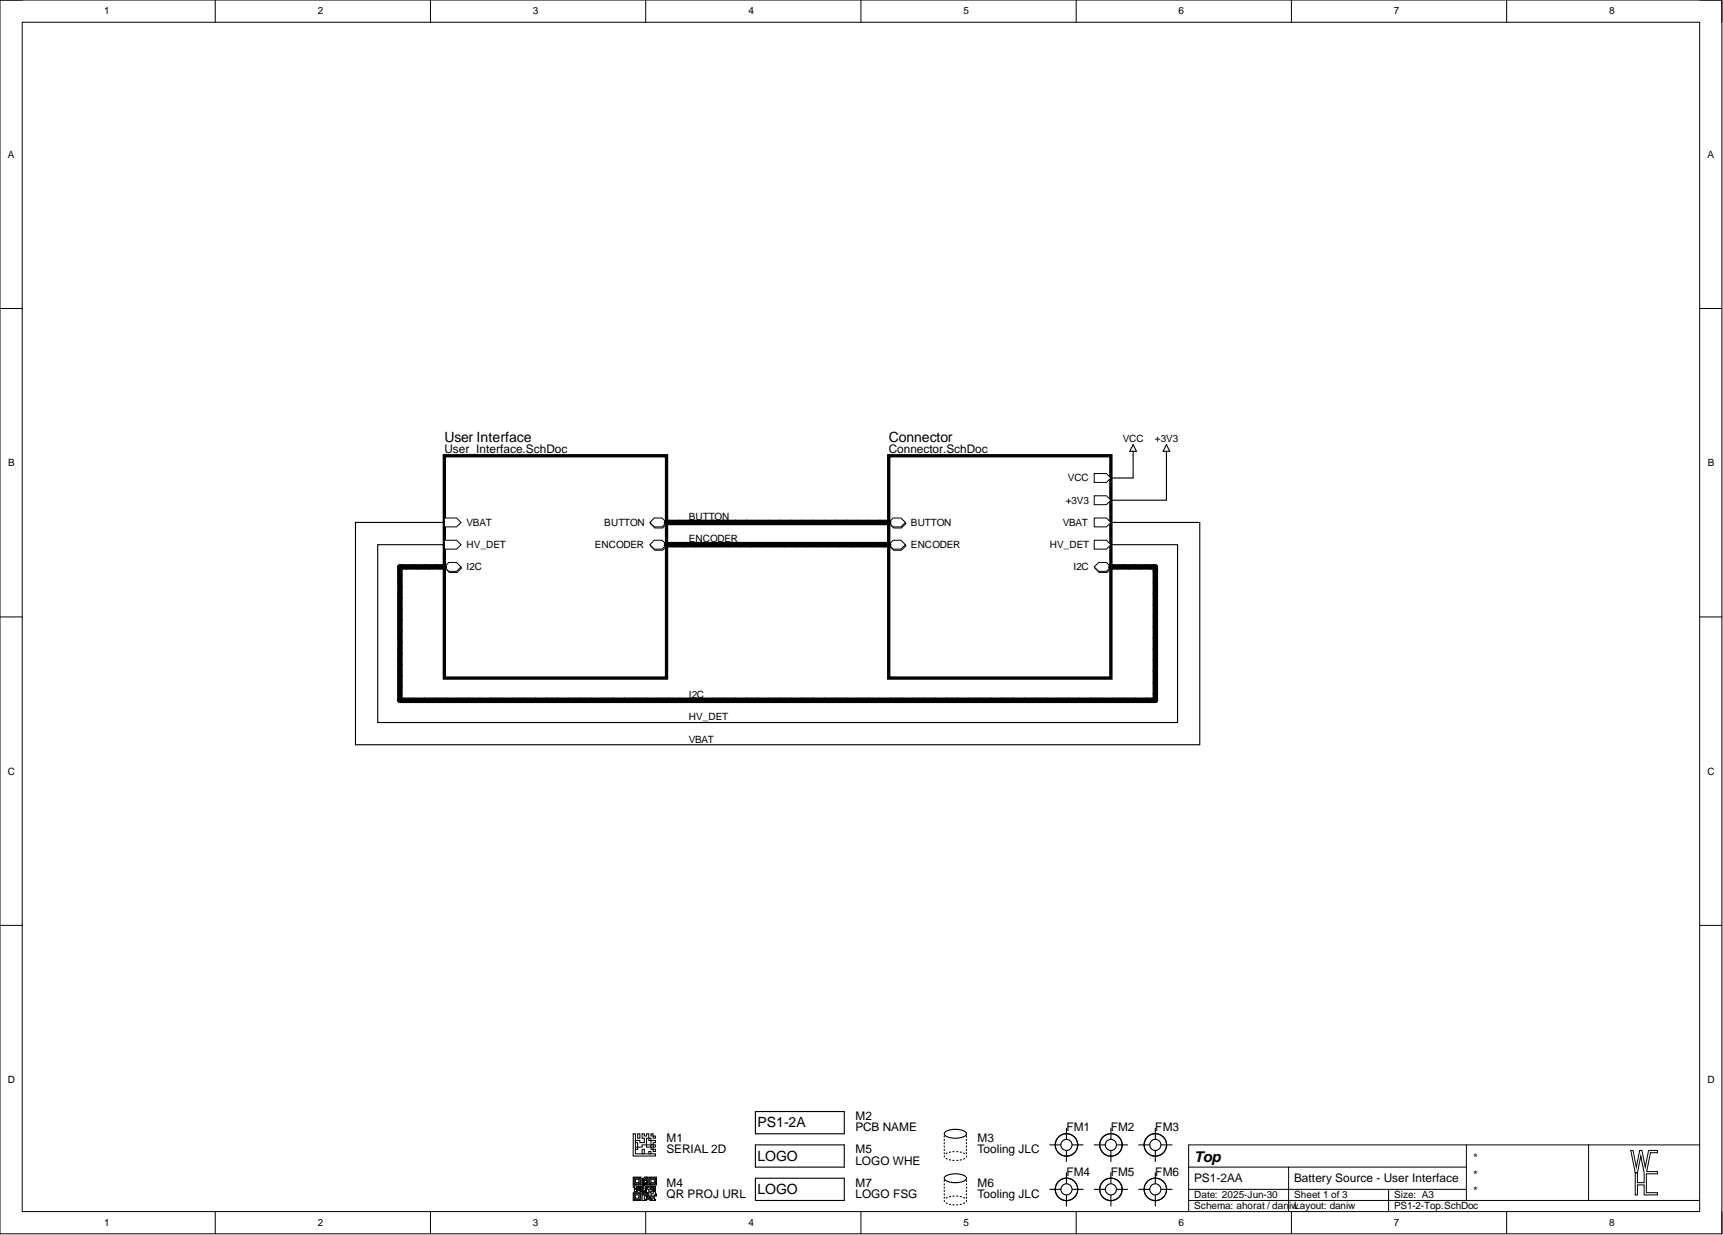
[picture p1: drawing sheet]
<svg xmlns="http://www.w3.org/2000/svg" width="393mm" height="282mm" viewBox="0 0 393 282" stroke-linecap="round" stroke-linejoin="round" font-family="sans-serif">
<g fill="none" stroke="#000" stroke-width=".23">
<path d="M0 0h393.1v281.6h-393.1zM0 0h5.1M5.1 5.1h382.9v271.4h-382.9zM49.1 0v5.1M98.3 0v5.1M147.4 0v5.1M196.5 0v5.1M245.7 0v5.1M294.8 0v5.1M344 0v5.1M388 0h5.1v5.1M0 70.4h5.1"/>
<path d="M388 70.4h5.1M0 140.8h5.1M388 140.8h5.1M0 211.2h5.1M388 211.2h5.1M49.1 276.5v5.1M98.3 276.5v5.1M147.4 276.5v5.1M196.5 276.5v5.1M245.7 276.5v5.1M271.4 266.4h63.4M271.4 274h116.6"/>
<path d="M271.4 271.5h63.4M294.2 266.4v10.1M294.8 276.5v5.1M317 271.5v5M334.8 261.3v12.7M344 276.5v5.1M362.7 261.3v12.7M388 261.3h-116.6v15.2M393.1 276.5v5.1"/>
</g>
<path d="M372.3 262.6h.5l.8 3.8 .7-3.8h.5l.8 3.8 .8-3.8h2v.5h-1.6l-.9 4.3h2.5v.5h-2.6v4.3h2.6v.5h-3.1v-2.3h-1.5v2.3h-.5v-5.1h.5v2.3h1.5v-2.3l-.7-3.8-.8 3.8h-.5z" fill-rule="evenodd" fill="#fff"/>
<path d="M372.3 262.6h.5l.8 3.8 .7-3.8h.5l.8 3.8 .8-3.8h2v.5h-1.6l-.9 4.3h2.5v.5h-2.6v4.3h2.6v.5h-3.1v-2.3h-1.5v2.3h-.5v-5.1h.5v2.3h1.5v-2.3l-.7-3.8-.8 3.8h-.5z" fill="none" stroke="#000" stroke-width=".23"/>
<path d="M202.9 104h50.7v50.8h-50.7z" fill-rule="evenodd" fill="#fff"/>
<path d="M202.9 104h50.7v50.8h-50.7z" fill="none" stroke="#000" stroke-width=".76"/>
<path d="M204 118.5h1.8l1 1-1 1h-1.8l-1-1z" fill-rule="evenodd" fill="#fff"/>
<path d="M204 118.5h1.8l1 1-1 1h-1.8l-1-1z" fill="none" stroke="#000" stroke-width=".23"/>
<path d="M203.9 118.2h1.8l1 1-1 1.1h-1.8l-1-1.1z" fill-rule="evenodd" fill="#fff"/>
<path d="M203.9 118.2h1.8l1 1-1 1.1h-1.8l-1-1.1z" fill="none" stroke="#000" stroke-width=".23"/>
<path d="M204 123.6h1.8l1 1-1 1h-1.8l-1-1z" fill-rule="evenodd" fill="#fff"/>
<path d="M204 123.6h1.8l1 1-1 1h-1.8l-1-1z" fill="none" stroke="#000" stroke-width=".23"/>
<path d="M203.9 123.3h1.8l1 1-1 1h-1.8l-1-1z" fill-rule="evenodd" fill="#fff"/>
<path d="M203.9 123.3h1.8l1 1-1 1h-1.8l-1-1z" fill="none" stroke="#000" stroke-width=".23"/>
<path d="M250.9 128.6h1.8l1 1-1 1.1h-1.8l-1-1.1z" fill-rule="evenodd" fill="#fff"/>
<path d="M250.9 128.6h1.8l1 1-1 1.1h-1.8l-1-1.1z" fill="none" stroke="#000" stroke-width=".23"/>
<path d="M250.8 128.4h1.8l1 1-1 1h-1.8l-1-1z" fill-rule="evenodd" fill="#fff"/>
<path d="M250.8 128.4h1.8l1 1-1 1h-1.8l-1-1z" fill="none" stroke="#000" stroke-width=".23"/>
<path d="M249.8 123.3h2.8l1 1-1 1h-2.8z" fill-rule="evenodd" fill="#fff"/>
<path d="M249.8 123.3h2.8l1 1-1 1h-2.8z" fill="none" stroke="#000" stroke-width=".23"/>
<path d="M249.8 118.2h2.8l1 1-1 1.1h-2.8z" fill-rule="evenodd" fill="#fff"/>
<path d="M249.8 118.2h2.8l1 1-1 1.1h-2.8z" fill="none" stroke="#000" stroke-width=".23"/>
<path d="M249.8 108.1h2.8l1 1-1 1h-2.8z" fill-rule="evenodd" fill="#fff"/>
<path d="M249.8 108.1h2.8l1 1-1 1h-2.8z" fill="none" stroke="#000" stroke-width=".23"/>
<path d="M249.8 113.2h2.8l1 1-1 1h-2.8z" fill-rule="evenodd" fill="#fff"/>
<path d="M249.8 113.2h2.8l1 1-1 1h-2.8z" fill="none" stroke="#000" stroke-width=".23"/>
<path d="M101.4 104h50.8v50.8h-50.8z" fill-rule="evenodd" fill="#fff"/>
<path d="M101.4 104h50.8v50.8h-50.8z" fill="none" stroke="#000" stroke-width=".76"/>
<path d="M149.5 123.6h1.8l1 1-1 1h-1.8l-1-1z" fill-rule="evenodd" fill="#fff"/>
<path d="M149.5 123.6h1.8l1 1-1 1h-1.8l-1-1z" fill="none" stroke="#000" stroke-width=".23"/>
<path d="M149.4 123.3h1.8l1 1-1 1h-1.8l-1-1z" fill-rule="evenodd" fill="#fff"/>
<path d="M149.4 123.3h1.8l1 1-1 1h-1.8l-1-1z" fill="none" stroke="#000" stroke-width=".23"/>
<path d="M149.5 118.5h1.8l1 1-1 1h-1.8l-1-1z" fill-rule="evenodd" fill="#fff"/>
<path d="M149.5 118.5h1.8l1 1-1 1h-1.8l-1-1z" fill="none" stroke="#000" stroke-width=".23"/>
<path d="M149.4 118.2h1.8l1 1-1 1.1h-1.8l-1-1.1z" fill-rule="evenodd" fill="#fff"/>
<path d="M149.4 118.2h1.8l1 1-1 1.1h-1.8l-1-1.1z" fill="none" stroke="#000" stroke-width=".23"/>
<path d="M101.4 118.2h2.8l1 1-1 1.1h-2.8z" fill-rule="evenodd" fill="#fff"/>
<path d="M101.4 118.2h2.8l1 1-1 1.1h-2.8z" fill="none" stroke="#000" stroke-width=".23"/>
<path d="M102.6 128.6h1.8l1 1-1 1.1h-1.8l-1-1.1z" fill-rule="evenodd" fill="#fff"/>
<path d="M102.6 128.6h1.8l1 1-1 1.1h-1.8l-1-1.1z" fill="none" stroke="#000" stroke-width=".23"/>
<path d="M102.5 128.4h1.7l1 1-1 1h-1.7l-1.1-1z" fill-rule="evenodd" fill="#fff"/>
<path d="M102.5 128.4h1.7l1 1-1 1h-1.7l-1.1-1z" fill="none" stroke="#000" stroke-width=".23"/>
<path d="M101.4 123.3h2.8l1 1-1 1h-2.8z" fill-rule="evenodd" fill="#fff"/>
<path d="M101.4 123.3h2.8l1 1-1 1h-2.8z" fill="none" stroke="#000" stroke-width=".23"/>
<g fill="none" stroke="#000" stroke-width=".25">
<path d="M243.5 257.5v7.6M239.7 261.3h7.6"/>
<circle cx="243.5" cy="261.3" r="2.56"/>
</g>
<circle cx="243.5" cy="261.3" r="1.27" fill="#fff"/>
<g fill="none" stroke="#000" stroke-width=".25">
<path d="M253.6 257.5v7.6M249.8 261.3h7.6"/>
<circle cx="243.5" cy="261.3" r="1.27"/>
<circle cx="253.6" cy="261.3" r="2.56"/>
</g>
<circle cx="253.6" cy="261.3" r="1.27" fill="#fff"/>
<g fill="none" stroke="#000" stroke-width=".25">
<path d="M263.8 257.5v7.6M259.9 261.3h7.7"/>
<circle cx="253.6" cy="261.3" r="1.27"/>
<circle cx="263.8" cy="261.3" r="2.56"/>
</g>
<circle cx="263.8" cy="261.3" r="1.27" fill="#fff"/>
<g fill="none" stroke="#000" stroke-width=".25">
<path d="M239.7 271.5h7.6M243.5 267.6v7.7"/>
<circle cx="243.5" cy="271.5" r="2.56"/>
<circle cx="263.8" cy="261.3" r="1.27"/>
</g>
<circle cx="243.5" cy="271.5" r="1.27" fill="#fff"/>
<g fill="none" stroke="#000" stroke-width=".25">
<path d="M249.8 271.5h7.6M253.6 267.6v7.7"/>
<circle cx="243.5" cy="271.5" r="1.27"/>
<circle cx="253.6" cy="271.5" r="2.56"/>
</g>
<circle cx="253.6" cy="271.5" r="1.27" fill="#fff"/>
<g fill="none" stroke="#000" stroke-width=".25">
<path d="M259.9 271.5h7.7M263.8 267.6v7.7"/>
<circle cx="253.6" cy="271.5" r="1.27"/>
<circle cx="263.8" cy="271.5" r="2.56"/>
</g>
<circle cx="263.8" cy="271.5" r="1.27" fill="#fff"/>
<g fill="none" stroke="#000" stroke-width=".25">
<path d="M172.5 253.7h20.2v5.1h-20.2zM215.6 259.3v.2M215.7 258.5a4.4 4.4 0 0 1 4.8 0l.1 .3a2.4 2.4 0 0 1-2.5 1l-.7-.1a2.06 2.06 0 0 1-1.8-.9zM220.6 259.3v.2M215.6 263.8v.3M215.6 274v.2M215.6 260v.3M215.6 260.8v.3M215.6 261.6v.2M215.6 262.3v.3M215.6 263.1v.2M215.6 269.4v.3"/>
<path d="M215.6 270.2v.2M215.6 270.9v.3M215.6 271.7v.3M215.6 272.5v.2M215.6 273.2v.3M215.7 268.6a4.4 4.4 0 0 1 4.8 0l.1 .3a2.4 2.4 0 0 1-2.5 1h-.7a2.06 2.06 0 0 1-1.8-1zM216 264.4l.2 .1M216 274.6l.2 .1M216.2 263.2l-.2 .1M216.2 273.3l-.2 .1M216.7 264.7l.3 .1M216.7 274.8l.3 .1"/>
<path d="M217 262.9l-.3 .1M217 273.1h-.3M217.5 264.8l.3 .1M217.5 275h.3M217.8 262.8l-.3 .1M217.8 273h-.3M218.4 262.8l.3 .1M218.4 273h.3M218.7 264.8l-.3 .1M218.7 275h-.3M219.2 262.9l.3 .1M219.2 273.1h.3"/>
<path d="M219.5 264.7l-.3 .1M219.5 274.8l-.3 .1M220 263.2l.2 .1M220 273.3l.2 .1M220.2 264.4l-.2 .1M220.2 274.6l-.2 .1M220.6 263.8v.3M220.6 274v.2M220.6 260v.3M220.6 260.8v.3M220.6 261.6v.2M220.6 262.3v.3"/>
<path d="M220.6 263.1v.2M220.6 269.4v.3M220.6 270.2v.2M220.6 270.9v.3M220.6 271.7v.3M220.6 272.5v.2M220.6 273.2v.3"/>
<circle cx="263.8" cy="271.5" r="1.27"/>
</g>
<path d="M144.6 258.8h.5v4.5h4.5v.5h-5z" fill-rule="evenodd" fill="#fff"/>
<path d="M144.6 258.8h.5v4.5h4.5v.5h-5z" fill="none" stroke="#000" stroke-width=".23"/>
<path d="M148.1 262.8h.5v.5h-.5z" fill-rule="evenodd" fill="#fff"/>
<path d="M148.1 262.8h.5v.5h-.5z" fill="none" stroke="#000" stroke-width=".23"/>
<path d="M146.6 262.3h.5v1h-.5z" fill-rule="evenodd" fill="#fff"/>
<path d="M146.6 262.3h.5v1h-.5z" fill="none" stroke="#000" stroke-width=".23"/>
<path d="M145.1 261.8h.5v.5h-.5z" fill-rule="evenodd" fill="#fff"/>
<path d="M145.1 261.8h.5v.5h-.5z" fill="none" stroke="#000" stroke-width=".23"/>
<path d="M146.6 258.8h.5v.5h.5v-.5h.5v1h-.5v1.5h-1v.5h-1v-1h-.5v-.5h1v.5h1v-1h-.5z" fill-rule="evenodd" fill="#fff"/>
<path d="M146.6 258.8h.5v.5h.5v-.5h.5v1h-.5v1.5h-1v.5h-1v-1h-.5v-.5h1v.5h1v-1h-.5z" fill="none" stroke="#000" stroke-width=".23"/>
<path d="M145.6 258.8h.5v1h-.5z" fill-rule="evenodd" fill="#fff"/>
<path d="M145.6 258.8h.5v1h-.5z" fill="none" stroke="#000" stroke-width=".23"/>
<path d="M148.1 259.8h.5v.5h-.5z" fill-rule="evenodd" fill="#fff"/>
<path d="M148.1 259.8h.5v.5h-.5z" fill="none" stroke="#000" stroke-width=".23"/>
<path d="M149.1 259.3h.5v.5h-.5z" fill-rule="evenodd" fill="#fff"/>
<path d="M149.1 259.3h.5v.5h-.5z" fill="none" stroke="#000" stroke-width=".23"/>
<path d="M148.6 258.8h.5v.5h-.5z" fill-rule="evenodd" fill="#fff"/>
<path d="M148.6 258.8h.5v.5h-.5z" fill="none" stroke="#000" stroke-width=".23"/>
<path d="M148.6 260.3h1v.5h-.5v.5h-.5z" fill-rule="evenodd" fill="#fff"/>
<path d="M148.6 260.3h1v.5h-.5v.5h-.5z" fill="none" stroke="#000" stroke-width=".23"/>
<path d="M147.6 261.3h1v.5h-1z" fill-rule="evenodd" fill="#fff"/>
<path d="M147.6 261.3h1v.5h-1z" fill="none" stroke="#000" stroke-width=".23"/>
<path d="M149.1 261.3h.5v.5h-.5z" fill-rule="evenodd" fill="#fff"/>
<path d="M149.1 261.3h.5v.5h-.5z" fill="none" stroke="#000" stroke-width=".23"/>
<path d="M148.6 261.8h.5v.5h-.5z" fill-rule="evenodd" fill="#fff"/>
<path d="M148.6 261.8h.5v.5h-.5z" fill="none" stroke="#000" stroke-width=".23"/>
<path d="M149.1 262.3h.5v.5h-.5z" fill-rule="evenodd" fill="#fff"/>
<path d="M149.1 262.3h.5v.5h-.5z" fill="none" stroke="#000" stroke-width=".23"/>
<path d="M258.7 101.5l.7 1.5h-1.5zM258.7 103v1M266.3 101.5l.7 1.5h-1.5zM266.3 103v1M172.5 261.3h20.2v5.1h-20.2z" fill="none" stroke="#000" stroke-width=".25"/>
<path d="M144.6 272.2h1.7v1.8h-1.5v-.3h1.3v-1.2h-1.3v1.5h-.2z" fill-rule="evenodd" fill="#fff"/>
<path d="M144.6 272.2h1.7v1.8h-1.5v-.3h1.3v-1.2h-1.3v1.5h-.2z" fill="none" stroke="#000" stroke-width=".23"/>
<path d="M145.1 272.7h.7v.8h-.7z" fill-rule="evenodd" fill="#fff"/>
<path d="M145.1 272.7h.7v.8h-.7z" fill="none" stroke="#000" stroke-width=".23"/>
<path d="M144.6 268.7h1.7v1.7h-1.5v-.2h1.3v-1.3h-1.3v1.5h-.2z" fill-rule="evenodd" fill="#fff"/>
<path d="M144.6 268.7h1.7v1.7h-1.5v-.2h1.3v-1.3h-1.3v1.5h-.2z" fill="none" stroke="#000" stroke-width=".23"/>
<path d="M145.1 269.2h.7v.7h-.7z" fill-rule="evenodd" fill="#fff"/>
<path d="M145.1 269.2h.7v.7h-.7z" fill="none" stroke="#000" stroke-width=".23"/>
<path d="M148.1 268.7h1.8v1.7h-1.5v-.2h1.2v-1.3h-1.2v1.5h-.3z" fill-rule="evenodd" fill="#fff"/>
<path d="M148.1 268.7h1.8v1.7h-1.5v-.2h1.2v-1.3h-1.2v1.5h-.3z" fill="none" stroke="#000" stroke-width=".23"/>
<path d="M148.6 269.2h.8v.7h-.8z" fill-rule="evenodd" fill="#fff"/>
<path d="M148.6 269.2h.8v.7h-.8z" fill="none" stroke="#000" stroke-width=".23"/>
<path d="M146.8 272.5h.3v1.2h.5v.3h-1v-1.3h.2z" fill-rule="evenodd" fill="#fff"/>
<path d="M146.8 272.5h.3v1.2h.5v.3h-1v-1.3h.2z" fill="none" stroke="#000" stroke-width=".23"/>
<path d="M147.3 272.7l.6 .3v.5h.2v.2h-.5v-.7h-.3z" fill-rule="evenodd" fill="#fff"/>
<path d="M147.3 272.7l.6 .3v.5h.2v.2h-.5v-.7h-.3z" fill="none" stroke="#000" stroke-width=".23"/>
<path d="M148.4 273h.2v.2l-.5 .3z" fill-rule="evenodd" fill="#fff"/>
<path d="M148.4 273h.2v.2l-.5 .3z" fill="none" stroke="#000" stroke-width=".23"/>
<path d="M149.1 272h.5v.5h.3v.5l-.5-.3v1h.2v.3h-.7v-.3l-.5 .3v-.5h.7v-.5h-.5v-.5h.5z" fill-rule="evenodd" fill="#fff"/>
<path d="M149.1 272h.5v.5h.3v.5l-.5-.3v1h.2v.3h-.7v-.3l-.5 .3v-.5h.7v-.5h-.5v-.5h.5z" fill="none" stroke="#000" stroke-width=".23"/>
<path d="M148.4 270.7h.2v.2h.3v-.2h.2v.2l.5-.2v1h-.5l.3-.5-.5-.3v.3h-.3v.3h.3v.5l-.5 .2z" fill-rule="evenodd" fill="#fff"/>
<path d="M148.4 270.7h.2v.2h.3v-.2h.2v.2l.5-.2v1h-.5l.3-.5-.5-.3v.3h-.3v.3h.3v.5l-.5 .2z" fill="none" stroke="#000" stroke-width=".23"/>
<path d="M146.6 268.9h.5v-.2h.5v.2h-.3v.3h.3v-.5h.3v1.2h-.3v-.5h-.5v.5h-.3v.5l.5-.2v-.3h.3l.3 .5-.6-.2-.2 .5-.5-.3v-.5h.2l-.2-.5h.5v-.2h-.5z" fill-rule="evenodd" fill="#fff"/>
<path d="M146.6 268.9h.5v-.2h.5v.2h-.3v.3h.3v-.5h.3v1.2h-.3v-.5h-.5v.5h-.3v.5l.5-.2v-.3h.3l.3 .5-.6-.2-.2 .5-.5-.3v-.5h.2l-.2-.5h.5v-.2h-.5z" fill="none" stroke="#000" stroke-width=".23"/>
<path d="M144.6 270.7h1.2v.2h.3v-.2h.7v.5h-.2v-.3h-.5v.3h-.3v.3l.5-.3-.2 .5h-.3v-.2h-.5l.3 .5h-.8v-.5h.5l.3-.6h-.3v.3h-.5z" fill-rule="evenodd" fill="#fff"/>
<path d="M144.6 270.7h1.2v.2h.3v-.2h.7v.5h-.2v-.3h-.5v.3h-.3v.3l.5-.3-.2 .5h-.3v-.2h-.5l.3 .5h-.8v-.5h.5l.3-.6h-.3v.3h-.5z" fill="none" stroke="#000" stroke-width=".23"/>
<path d="M146.3 271.5h.5v-.3h.5v.3h.3v-.3h-.3v-.5h.3v.2l.5-.2v.2h-.2v.6h.2v1.5h-.2v-.8h-.3v-.5h-.3v.5h.3v.3h-.3v-.3h-.5v.3h-.2v-.5h.5v-.3h-.5v.3h-.5z" fill-rule="evenodd" fill="#fff"/>
<path d="M146.3 271.5h.5v-.3h.5v.3h.3v-.3h-.3v-.5h.3v.2l.5-.2v.2h-.2v.6h.2v1.5h-.2v-.8h-.3v-.5h-.3v.5h.3v.3h-.3v-.3h-.5v.3h-.2v-.5h.5v-.3h-.5v.3h-.5z" fill="none" stroke="#000" stroke-width=".23"/>
<path d="M101.4 119.2h-20.2v50.8h192.7v-50.8h-20.3M152.2 119.2h50.7M258.7 104v5.1h-5.1M266.3 104v10.2h-12.7M101.4 124.3h-15.2v40.6h182.6v-40.6h-15.2M101.4 129.4h-10.1v30.4h172.5v-30.4h-10.2M152.2 124.3h50.7M172.5 268.9h20.2v5.1h-20.2z" fill="none" stroke="#000" stroke-width=".25"/>
<path d="M152.2 119.2h50.7M101.4 129.4h-10.1v30.4h172.5v-30.4h-10.2M152.2 124.3h50.7" fill="none" stroke="#000" stroke-width="1.3"/>
<g fill="none" stroke="#000" stroke-width=".38">
<path d="M152.7 118.8l1 .9M155.2 118.8l1 .9M157.7 118.8l1.1 .9M160.3 118.8l1 .9M162.8 118.8l1 .9M165.4 118.8l1 .9M167.9 118.8l1 .9M170.4 118.8l1 .9M173 118.8l1 .9M175.5 118.8l1 .9M178 118.8l1 .9M180.6 118.8l1 .9"/>
<path d="M183.1 118.8l1 .9M185.6 118.8l1.1 .9M188.2 118.8l1 .9M190.7 118.8l1 .9M193.2 118.8l1.1 .9M195.8 118.8l1 .9M198.3 118.8l1 .9M200.9 118.8l1 .9M90.9 138l.8 1M90.9 135.5l.8 1M90.9 132.9l.8 1.1M90.9 130.4l.8 1"/>
<path d="M91.8 128.9l1 .9M94.3 128.9l1.1 .9M96.9 128.9l1 .9M99.4 128.9l1 .9M152.7 123.9l1 .9M155.2 123.9l1 .9M157.7 123.9l1.1 .9M160.3 123.9l1 .9M162.8 123.9l1 .9M165.4 123.9l1 .9M167.9 123.9l1 .9M170.4 123.9l1 .9"/>
<path d="M173 123.9l1 .9M175.5 123.9l1 .9M178 123.9l1 .9M180.6 123.9l1 .9M183.1 123.9l1 .9M185.6 123.9l1.1 .9M188.2 123.9l1 .9M190.7 123.9l1 .9M193.2 123.9l1.1 .9M195.8 123.9l1 .9M198.3 123.9l1 .9M200.9 123.9l1 .9"/>
<path d="M254.1 128.9l1 .9M256.7 128.9l1 .9M259.2 128.9l1 .9M261.7 128.9l1 .9M263.3 138l.9 1M263.3 135.5l.9 1M263.3 132.9l.9 1.1M263.3 130.4l.9 1M90.9 158.3l.8 1M90.9 155.8l.8 1M90.9 153.2l.8 1M90.9 150.7l.8 1"/>
<path d="M90.9 148.2l.8 1M90.9 145.6l.8 1M90.9 143.1l.8 1M90.9 140.6l.8 1M91.8 159.4l1 .9M94.3 159.4l1.1 .9M96.9 159.4l1 .9M99.4 159.4l1 .9M102 159.4l1 .9M104.5 159.4l1 .9M107 159.4l1 .9M109.6 159.4l1 .9"/>
<path d="M112.1 159.4l1 .9M114.6 159.4l1 .9M117.2 159.4l1 .9M119.7 159.4l1 .9M122.2 159.4l1.1 .9M124.8 159.4l1 .9M127.3 159.4l1 .9M129.8 159.4l1.1 .9M132.4 159.4l1 .9M134.9 159.4l1 .9M137.5 159.4l1 .9M140 159.4l1 .9"/>
<path d="M142.5 159.4l1 .9M145.1 159.4l1 .9M147.6 159.4l1 .9M150.1 159.4l1.1 .9M152.7 159.4l1 .9M155.2 159.4l1 .9M157.7 159.4l1.1 .9M160.3 159.4l1 .9M162.8 159.4l1 .9M165.4 159.4l1 .9M167.9 159.4l1 .9M170.4 159.4l1 .9"/>
<path d="M173 159.4l1 .9M175.5 159.4l1 .9M178 159.4l1 .9M180.6 159.4l1 .9M183.1 159.4l1 .9M185.6 159.4l1.1 .9M188.2 159.4l1 .9M190.7 159.4l1 .9M193.2 159.4l1.1 .9M195.8 159.4l1 .9M198.3 159.4l1 .9M200.9 159.4l1 .9"/>
<path d="M203.4 159.4l1 .9M205.9 159.4l1 .9M208.5 159.4l1 .9M211 159.4l1 .9M213.5 159.4l1.1 .9M216.1 159.4l1 .9M218.6 159.4l1 .9M221.1 159.4l1.1 .9M223.7 159.4l1 .9M226.2 159.4l1 .9M228.8 159.4l1 .9M231.3 159.4l1 .9"/>
<path d="M233.8 159.4l1 .9M236.4 159.4l1 .9M238.9 159.4l1 .9M241.4 159.4l1 .9M244 159.4l1 .9M246.5 159.4l1 .9M249 159.4l1.1 .9M251.6 159.4l1 .9M254.1 159.4l1 .9M256.7 159.4l1 .9M259.2 159.4l1 .9M261.7 159.4l1 .9"/>
<path d="M263.3 158.3l.9 1M263.3 155.8l.9 1M263.3 153.2l.9 1M263.3 150.7l.9 1M263.3 148.2l.9 1M263.3 145.6l.9 1M263.3 143.1l.9 1M263.3 140.6l.9 1"/>
</g>
<text font-size="3.4" x="272.6" y="265.1">Top</text>
<g font-size="3.2">
<text x="101.4" y="100.8">User Interface</text>
<text x="202.9" y="100.8">Connector</text>
<text x="173" y="257.3">PS1-2A</text>
<text x="173" y="264.9">LOGO</text>
<text x="173" y="272.6">LOGO</text>
</g>
<g font-size="2.7">
<text x="101.4" y="103.4">User_Interface.SchDoc</text>
<text x="202.9" y="103.4">Connector.SchDoc</text>
<text x="195.3" y="255.6">M2</text>
<text x="152.2" y="260.7">M1</text>
<text x="152.2" y="263.2">SERIAL 2D</text>
<text x="195.3" y="258.2">PCB NAME</text>
<text x="195.3" y="263.2">M5</text>
<text x="223.2" y="260.7">M3</text>
<text x="223.2" y="263.2">Tooling JLC</text>
<text x="243.5" y="258.2">FM1</text>
<text x="253.6" y="258.2">FM2</text>
<text x="263.8" y="258.2">FM3</text>
<text x="195.3" y="265.8">LOGO WHE</text>
<text x="243.5" y="268.3">FM4</text>
<text x="253.6" y="268.3">FM5</text>
<text x="263.8" y="268.3">FM6</text>
<text x="272.6" y="269.8">PS1-2AA</text>
<text x="295.5" y="269.8">Battery Source - User Interface</text>
<text x="336" y="265.2">*</text>
<text x="336" y="269">*</text>
<text x="152.2" y="270.9">M4</text>
<text x="152.2" y="273.4">QR PROJ URL</text>
<text x="195.3" y="270.9">M7</text>
<text x="195.3" y="273.4">LOGO FSG</text>
<text x="223.2" y="270.9">M6</text>
<text x="223.2" y="273.4">Tooling JLC</text>
<text x="336" y="272.8">*</text>
</g>
<g font-size="2.3">
<text x="23.8" y="3.3">1</text>
<text x="72.5" y="3.3">2</text>
<text x="121.6" y="3.3">3</text>
<text x="170.8" y="3.3">4</text>
<text x="220" y="3.3">5</text>
<text x="269.1" y="3.3">6</text>
<text x="318.2" y="3.3">7</text>
<text x="367.4" y="3.3">8</text>
<text x="1.8" y="36">A</text>
<text x="389.8" y="36">A</text>
<text x="256.3" y="101">VCC</text>
<text x="263.7" y="101">+3V3</text>
<text x="1.9" y="106.4">B</text>
<text x="389.9" y="106.4">B</text>
<text x="243.8" y="109.9">VCC</text>
<text x="157.2" y="118.7">BUTTON</text>
<text x="243.3" y="114.9">+3V3</text>
<text x="106.5" y="120">VBAT</text>
<text x="106.5" y="125.1">HV_DET</text>
<text x="135.8" y="125.1">ENCODER</text>
<text x="138" y="120">BUTTON</text>
<text x="157.2" y="123.8">ENCODER</text>
<text x="208" y="120">BUTTON</text>
<text x="208" y="125.1">ENCODER</text>
<text x="239.7" y="125.1">HV_DET</text>
<text x="242.6" y="120">VBAT</text>
<text x="106.5" y="130.1">I2C</text>
<text x="245.1" y="130.1">I2C</text>
<text x="157.2" y="159.3">I2C</text>
<text x="157.2" y="164.4">HV_DET</text>
<text x="157.2" y="169.5">VBAT</text>
<text x="1.8" y="176.8">C</text>
<text x="389.8" y="176.8">C</text>
<text x="1.8" y="247.2">D</text>
<text x="389.8" y="247.2">D</text>
<text x="272.6" y="273.5">Date: 2025-Jun-30</text>
<text x="295.5" y="273.5">Sheet 1 of 3</text>
<text x="318.3" y="273.5">Size: A3</text>
<text x="23.8" y="279.8">1</text>
<text x="72.5" y="279.8">2</text>
<text x="121.6" y="279.8">3</text>
<text x="170.8" y="279.8">4</text>
<text x="220" y="279.8">5</text>
<text x="269.1" y="279.8">6</text>
<text x="272.6" y="276">Schema: ahorat / daniwLayout: daniw</text>
<text x="318.2" y="279.8">7</text>
<text x="318.3" y="276">PS1-2-Top.SchDoc</text>
<text x="367.4" y="279.8">8</text>
</g>
</svg>
